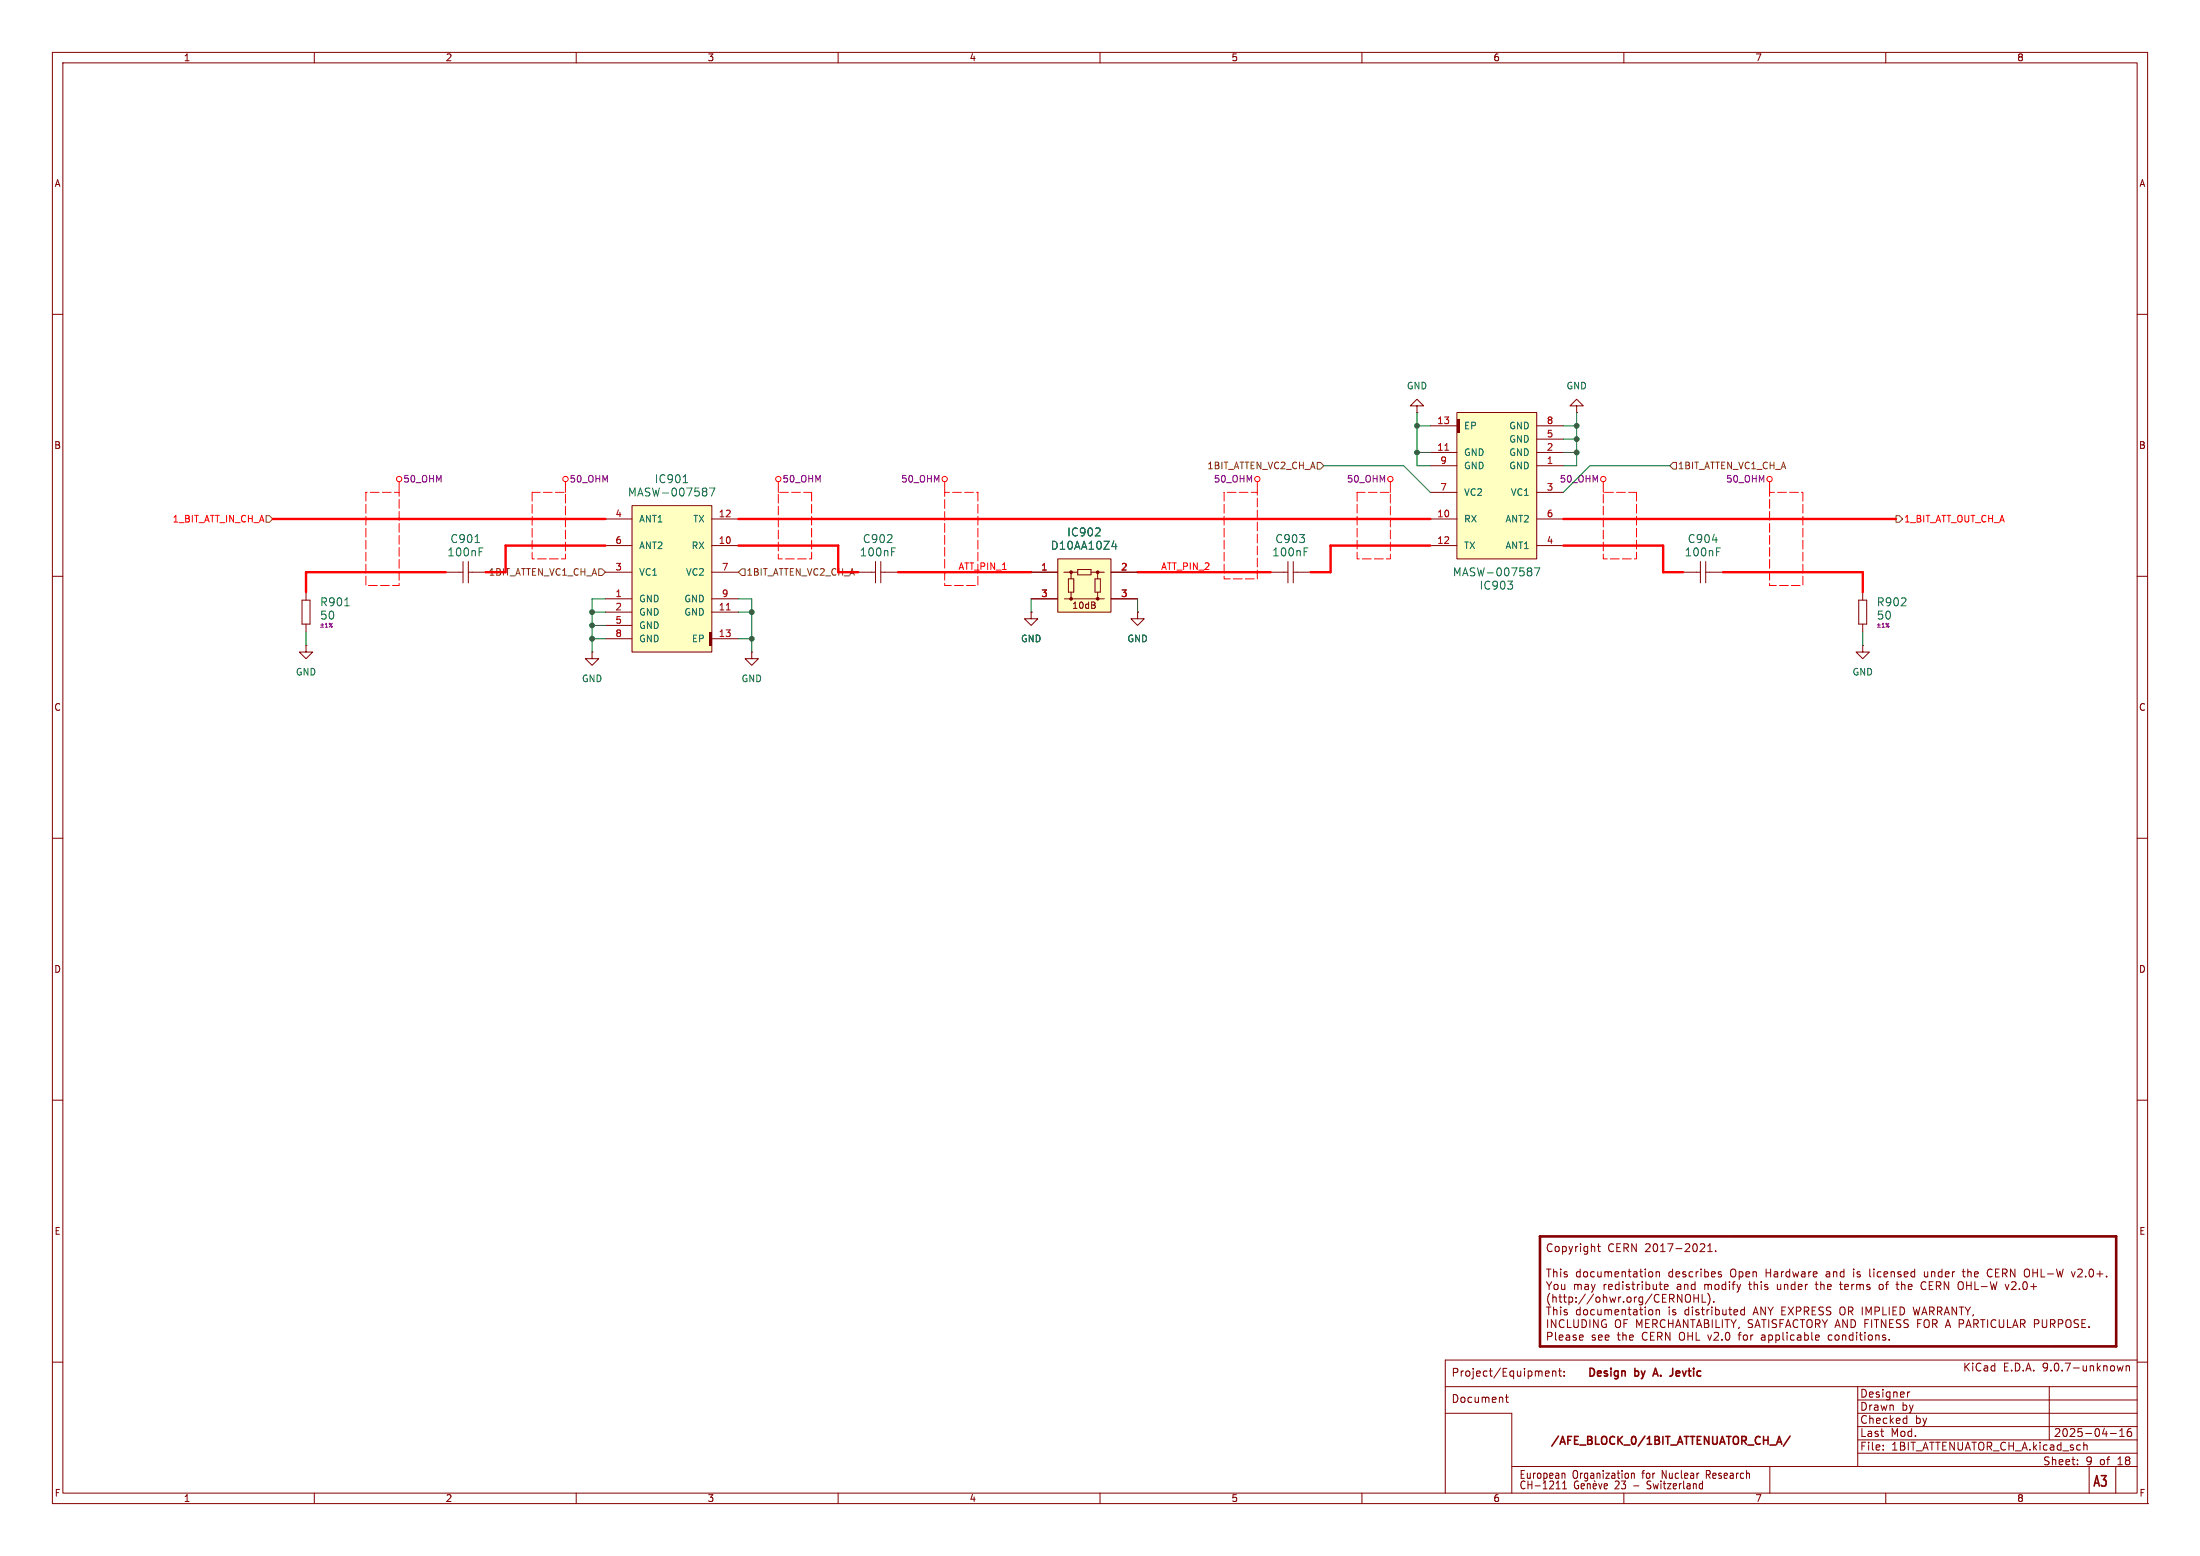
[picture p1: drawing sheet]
<svg xmlns="http://www.w3.org/2000/svg" width="420mm" height="297mm" viewBox="0 0 420 297" stroke-linecap="round" stroke-linejoin="round" font-family="sans-serif">
<g fill="none" stroke="#840000" stroke-width=".19">
<path d="M10 10h400v277h-400zM12 12h396v273h-396zM60 10v2M110 10v2M160 10v2M210 10v2M260 10v2M310 10v2M360 10v2M10 60h2M408 60h2M10 110h2"/>
<path d="M408 110h2M10 160h2M408 160h2M10 210h2M408 210h2M296.3 237.5a.6 .6 0 0 0-.7 0 .6 .6 0 0 0-.2 .8 .56 .56 0 0 0 .3 .5 .56 .56 0 0 0 .6 0M296.9 238l.3-.1 .4 .1 .1 .6-.2 .2-.3 .1-.3-.1zM298.3 238l.4-.1 .3 .3-.1 .6h-.6M298.3 237.9v1.5M299.5 237.9l.4 1M299.9 238.9l-.4 .5M300.2 237.9l-.3 1"/>
<path d="M300.8 237.9v1M301.2 237.9l-.3 .1-.1 .2M301.7 237.4v.1M301.7 237.9v1M303.1 238l-.4-.1-.3 .3 .1 .6h.6M303.1 237.9v1.2l-.3 .3-.4-.1M303.8 238l.2-.1 .4 .1v.9M303.8 237.4v1.5M304.9 237.9h.6M305.2 237.4v1.3l.3 .2M308 237.5a.6 .6 0 0 0-.7 0 .6 .6 0 0 0-.2 .8 .56 .56 0 0 0 .3 .5 .56 .56 0 0 0 .6 0M308.7 238.1h.5"/>
<path d="M309.4 237.4h-.7v1.5h.7M310 238.2l.7-.1 .2-.2-.1-.4-.2-.1h-.6v1.5M310.4 238.2l.5 .7M312.4 237.4v1.5l-.9-1.5v1.5M314.2 237.5l.5-.1 .2 .1 .1 .3-.9 1.1h.9M315.7 237.5l.2-.1a.8 .8 0 0 1 .6 .8 .8 .8 0 0 1-.6 .7l-.2-.1-.1-.5zM317 238.9h.9M317 237.8l.4-.4v1.5M318.4 237.4h1l-.7 1.5M319.9 238.3h1.2M321.7 237.5l.6-.1 .2 .1 .1 .3-.9 1.1h.9M323.3 237.5l.2-.1a.8 .8 0 0 1 .5 .8 .8 .8 0 0 1-.5 .7l-.2-.1-.1-.5z"/>
<path d="M324.6 237.5l.6-.1 .2 .1v.3l-.9 1.1h.9M326 238.9h.9M326 237.8l.4-.4v1.5M327.5 238.8v.1M295.2 242.2h.9M295.2 244.7l.5 .7M295.2 249.5h.9M295.4 251.9v1.5M295.7 242.2v1.5M295.7 249.5v1.5M295.7 245.4v.8M295.9 246.9a1.72 1.72 0 0 0 0 2.2"/>
<path d="M296.2 244.7l-.5 .7M296.4 247.1v1.5M296.4 247.7l.3-.1h.3l.1 1M296.6 242.2v1.5M296.6 249.5v1.5M296.6 242.9l.2-.2 .4 .1v.9M296.6 250.1l.2-.1 .4 .1v.9M296.7 245.3l.2-.1 .5 .1v.6l-.1 .2-.4 .1-.2-.2zM297 251.9v1.5l-.8-1.5v1.5M297.6 247.6h.6M297.8 247.1v1.3l.4 .2M297.9 242.2v.2"/>
<path d="M297.9 242.7v1M297.9 249.5v.1M297.9 250v1M298.1 245.2l.1 .9 .3 .1 .2-.2M298.4 247.6h.6M298.6 252a.6 .6 0 0 0-.8 0 .6 .6 0 0 0-.1 .8 .56 .56 0 0 0 .3 .5 .56 .56 0 0 0 .6 0M298.7 247.1v1.3l.3 .2M298.7 245.2v1M299.2 242.8l-.4-.1-.2 .3 .1 .2 .5 .1v.4h-.6M299.2 250.1l-.4-.1-.2 .2 .1 .2 .5 .2v.3h-.6M299.2 251.9v1.5h.7M299.5 247.6h.4l.3 .3-.1 .6h-.6"/>
<path d="M299.5 247.6v1.5M300.4 251.9v1.2l.3 .3 .5-.1 .1-.2v-1.2M300.6 245.3l.4-.1 .2 .2M300.6 245.2v1M300.9 248.4v.2M300.9 247.6v.2M301.2 245.4l.2-.2h.4l.1 1M301.2 245.4v.8M301.7 242.8l-.5-.1-.3 .3 .2 .7h.6M301.7 242.2v1.5M301.7 249.5v1.5M301.7 250.1l-.5-.1-.3 .3 .2 .6h.6"/>
<path d="M302 251.9a.76 .76 0 0 1 .9 .7 .76 .76 0 0 1-.9 .8zM302.4 242.9l.2-.2 .4 .2 .1 .6-.2 .2h-.3l-.2-.1zM302.4 250.1l.2-.1 .4 .1 .1 .6-.2 .2-.3 .1-.2-.2zM302.6 245.2h.6v1M302.7 247l-1.3 1.9M303.2 245.5l-.5 .1a.29 .29 0 0 0-.2 .3 .29 .29 0 0 0 .2 .3l.5-.1M303.5 251.9v1.5M303.8 245.2l.4 1M304.2 246.2l-.4 .5M304.2 247l-1.3 1.9M304.4 242.8l-.5-.1-.2 .3 .1 .7h.6M304.4 250.1l-.5-.1-.2 .3 .1 .6h.6"/>
<path d="M304.5 245.2l-.3 1M304.7 247.7l.2-.1 .5 .1v.6l-.1 .2-.4 .1-.2-.2zM305 242.7l.1 1h.3l.3-.1M305 250l.1 .9 .3 .1 .3-.2M305.1 251.9v1.5l-.9-1.5v1.5M305.2 255.3l.7-.1-.1-.3-.4-.1-.2 .2v.7h.6M305.7 242.7v1M305.7 250v1M306.1 247.7l.2-.1h.4v1M306.1 247.1v1.5M306.2 245.2v1M306.4 242.9l.4-.2 .2 .3"/>
<path d="M306.4 250.1l.4-.1 .2 .2M306.4 242.7v1M306.4 250v1M306.4 255.3l.8-.1-.1-.3-.4-.1-.3 .2 .1 .7h.6M306.6 252a.7 .7 0 0 0-.9 .6 .7 .7 0 0 0 .9 .7l.1-.5h-.3M306.7 245.2h-.3l-.2 .2M307 243l.2-.3 .4 .1 .1 .9M307 243v.7M307 250.2v.8M307 250.2l.2-.2 .4 .1 .1 .9M307.1 245.7l.7-.2-.1-.3h-.4l-.2 .2 .1 .7h.5M307.3 247.6l.3 1 .3-.7 .3 .7 .2-1"/>
<path d="M308.3 243.2l.7-.1-.1-.3-.4-.1-.2 .3 .1 .7h.5M308.3 250.5l.7-.2-.1-.2-.4-.1-.2 .2 .1 .7h.5M308.4 252.1a.5 .5 0 0 1 .6-.2 .5 .5 0 0 1 .4 .5v.5a.5 .5 0 0 1-.5 .5 .5 .5 0 0 1-.5-.5zM308.7 254.8h.6M308.9 254.3v1.3l.4 .2M309 247.6v1M309.1 245.2h-.4l-.3 .2 .1 .7h.6M309.1 244.7v1.5M309.4 247.6h-.2l-.2 .3M309.7 242.9l.2-.2 .3 .1 .1 .9M309.7 242.7v1M309.7 250v1"/>
<path d="M309.7 250.1l.2-.1 .3 .1 .1 .9M309.8 244.7v.1M309.8 245.2v1M309.8 254.3v1.5M309.8 255l.2-.2 .4 .1v.9M309.9 248.4v.2M310 252.6h.5M310.7 247.7l.2-.1 .4 .1 .1 .6-.2 .2-.3 .1-.2-.2zM310.7 251.9h-.7v1.5M310.8 242.7h.6M310.8 250h.6M311 242.2v1.3l.4 .2"/>
<path d="M311 249.5v1.3l.4 .2M311 245.2h-.3l-.3 .2 .1 .2 .5 .1v.4h-.6M311.1 255.3l.7-.1-.1-.3-.4-.1-.2 .2 .1 .7h.5M311.5 245.2h.6M311.7 244.7v1.2l.4 .3M311.9 242.8h.5l.1 .9M311.9 250.1h.5l.1 .9M312 247.6v1M312.4 247.6h-.2l-.2 .3M312.4 253.4v-1.5l.5 1.1 .5-1.1v1.5M312.5 243.1l-.5 .1a.29 .29 0 0 0-.2 .3 .29 .29 0 0 0 .2 .2h.5M312.5 250.3l-.5 .1a.29 .29 0 0 0-.2 .3 .29 .29 0 0 0 .2 .3l.5-.1"/>
<path d="M312.6 245.2v1M313 242.7h.6M313 250h.6M313 245.2h-.3l-.1 .2M313.2 249.5v1.3l.4 .2M313.2 242.2v1.3l.4 .2M313.5 244.7v.1M313.5 245.2v1M313.6 247.6h-.4l-.3 .3 .1 .6h.6M313.6 247.6v1.2l-.3 .3-.4-.1M314.1 242.2v.2M314.1 242.7v1"/>
<path d="M314.1 249.5v.1M314.1 250v1M314.2 252.6h.5M314.2 245.2h.5l.2 .2-.1 .7h-.6M314.2 244.7v1.5M314.4 254.5a.6 .6 0 0 0-.7-.1 .6 .6 0 0 0-.2 .8 .56 .56 0 0 0 .3 .5 .56 .56 0 0 0 .6 0M314.8 242.9l.2-.2 .4 .2 .1 .6-.1 .2h-.4l-.2-.1zM314.8 250.1l.2-.1 .4 .1 .1 .6-.1 .2-.4 .1-.2-.2zM314.9 251.9h-.7v1.5h.7M315.1 255h.5M315.4 247l-1.3 1.9M315.5 252.7l.7-.1 .2-.2-.1-.4-.2-.1h-.6v1.5"/>
<path d="M315.6 245.2l.1 .9 .3 .1 .2-.2M315.8 254.3h-.7v1.5h.7M315.9 252.7l.5 .7M316.2 250.1l.2-.1 .3 .1 .1 .9M316.2 242.9l.2-.2 .3 .1 .1 .9M316.2 242.7v1M316.2 250v1M316.2 245.2v1M316.4 255.1l.8-.1 .1-.2-.1-.3-.2-.2h-.6v1.5M316.7 247.2a.6 .6 0 0 0-.7 0 .6 .6 0 0 0-.2 .7 .56 .56 0 0 0 .3 .6 .56 .56 0 0 0 .6-.1M316.7 245.2h.6M316.8 255.1l.5 .7"/>
<path d="M316.9 244.7v1.2l.4 .3M317.4 247.8h.5M317.7 245.7l.7-.2v-.3h-.5l-.2 .2 .1 .7h.6M317.9 252a.6 .6 0 0 0-.8 0 .6 .6 0 0 0-.2 .8 .56 .56 0 0 0 .3 .5 .56 .56 0 0 0 .7 0M318.1 247.1h-.7v1.5h.7M318.5 252.6h.9M318.5 251.9v1.5M318.7 249.5v.1M318.7 250v1M318.7 247.9l.7-.1 .2-.2-.1-.4-.2-.1h-.6v1.5M318.8 254.3v1.5l-.9-1.5v1.5M319.1 247.9l.5 .7"/>
<path d="M319.3 242.8l-.4-.1-.3 .3 .1 .7h.6M319.3 242.2v1.5M319.4 251.9v1.5M319.9 250.1l-.4-.1-.2 .2 .1 .2 .5 .2v.3h-.6M319.9 253.4l.5-1.5 .5 1.5M319.9 243.2l.8-.1-.1-.3-.4-.1-.3 .3 .1 .7h.6M320 253h.7M320.2 245.2h.6l.1 1M320.8 254.4a.5 .5 0 0 1 .5 0 .5 .5 0 0 1 .3 .4v.5a.5 .5 0 0 1-.5 .5 .5 .5 0 0 1-.5-.5v-.5zM320.9 245.5l-.5 .1a.29 .29 0 0 0-.2 .3 .29 .29 0 0 0 .2 .3l.5-.1M321.1 247.1v1.5l-.9-1.5v1.5M321.6 245.3l.2-.1h.4v1"/>
<path d="M321.6 245.2v1M321.8 242.8l-.4-.1-.2 .3 .1 .2 .5 .1v.4h-.6M321.9 247.1a.5 .5 0 0 1 .6 0 .5 .5 0 0 1 .2 .5v.5a.5 .5 0 0 1-.5 .5 .5 .5 0 0 1-.5-.5v-.5zM322.2 251.9v1.5l-.8-1.5v1.5M322.2 254.3v1.5M322.2 255h.9M322.4 250.1l-.5-.1-.2 .3 .1 .6h.6M322.4 249.5v1.5M322.7 251.9h.9M323.1 249.5v.1M323.1 250v1M323.1 254.3v1.5"/>
<path d="M323.2 242.8l-.5-.1-.3 .3 .2 .7h.6M323.2 251.9v1.5M323.4 247.8h.8M323.4 247.1v1.5M323.6 245.2h-.4l-.3 .2 .1 .7h.6M323.6 244.7v1.5M323.8 242.7v1M323.8 254.3v1.5h.7M323.9 253.4l.5-1.5 .5 1.5M324 253h.7M324.2 247.1v1.5M324.2 242.7l-.3 .1-.1 .2"/>
<path d="M324.3 250.1l-.4-.1-.2 .2 .1 .2 .5 .2v.3h-.6M324.7 242.2v.2M324.7 242.7v1M324.8 250h.6M324.9 247.1v1.5h.8M325 249.5v1.3l.4 .2M325.4 251.9h.5l.2 .1 .1 .3-.3 .3a.4 .4 0 0 1 .3 .4 .4 .4 0 0 1-.3 .4h-.5zM325.4 252.6h.5M325.4 242.8l.5-.1 .3 .3-.2 .7h-.6M325.4 242.2v1.5M325.4 245.2v1M325.4 245.3l.5-.1 .2 .2"/>
<path d="M325.9 250v1M326 246.9a1.72 1.72 0 0 1 0 2.2M326 254.8l.4 1 .3-1M326.1 245.4l.2-.2h.4v1M326.1 245.4v.8M326.3 250l-.3 .1-.1 .2M326.7 243.2l.7-.1v-.3l-.5-.1-.2 .3 .1 .7h.6M326.8 249.5v.1M326.8 250v1M326.9 251.9v1.5M327.2 248.4v.2M327.2 254.5l.6-.2 .2 .2 .1 .2-.9 1.1h.9"/>
<path d="M327.4 245.3l.3-.1 .4 .1 .1 .6-.2 .2-.3 .1-.3-.2zM327.5 249.5v1.5M327.5 250.1l.4-.1 .3 .3-.1 .6h-.6M327.6 251.9v1.5h.7M328.6 242.8l-.4-.1-.2 .3 .1 .2 .5 .1v.4h-.6M328.7 255.7v.1M328.8 251.9v1.5M328.9 250v.9l.4 .1 .2-.2M329.3 251.9h.9M329.4 245.2h-.4l-.3 .2 .2 .7h.5M329.4 244.7v1.5M329.5 250v1"/>
<path d="M329.5 254.5l.2-.2a.8 .8 0 0 1 .6 .8 .8 .8 0 0 1-.6 .7l-.2-.1-.1-.5zM329.7 251.9v1.5M330 250h.6M330.2 244.7v.1M330.2 245.2v1M330.2 249.5v1.3l.4 .2M330.4 251.9l.5 .8M330.6 242.3a.5 .5 0 0 1 .5 0 .5 .5 0 0 1 .3 .4v.5a.5 .5 0 0 1-.5 .6 .5 .5 0 0 1-.5-.6v-.5zM330.7 245.2h.5M330.9 252.7v.7M331 250.5l.7-.2v-.2l-.5-.1-.2 .2 .1 .7h.6M331.2 244.7l-.3 .2v1.3"/>
<path d="M331.4 251.9l-.5 .8M331.6 245.2l.3 1M331.8 254.8h.6M331.9 246.2l-.3 .5M332 242.8l.4-.1 .3 .3-.1 .7h-.6M332 242.7v1.5M332 253.3l-.1 .3M332.3 245.2l-.4 1M332.4 254.3l-.4 .2v1.3M332.9 255l.2-.2 .4 .2 .1 .5-.2 .2-.3 .1-.2-.1zM333 250.1l-.4-.1-.3 .3 .1 .6h.6M333 249.5v1.5"/>
<path d="M333.3 243.2l.7-.1-.1-.3-.4-.1-.2 .3 .1 .7h.5M333.8 245.2h.6M334 244.7v1.2l.4 .3M334.2 254.8v1M334.6 252l-.6-.1-.2 .1v.5l.6 .3 .2 .3-.3 .3-.6-.1M334.7 242.9l.2-.2 .3 .1 .1 .9M334.7 242.7v1M334.7 251l.5-1.5 .5 1.5M334.7 254.8l-.3 .1-.2 .2M334.8 250.6h.7M334.9 245.3l.2-.1h.3l.1 1M334.9 244.7v1.5"/>
<path d="M335 253.4l.5-1.5 .5 1.5M335.2 253h.7M336.2 244.7v.1M336.2 245.2v1M336.3 251.9h.9M336.7 251.9v1.5M337 249.5v1.5l-.8-1.5v1.5M337.2 242.2v1.5M337.2 243h.8M337.4 245.2h-.3l-.2 .2v.2l.5 .1v.4h-.5M337.5 249.5l.5 .8M337.7 251.9v1.5"/>
<path d="M338 242.2v1.5M338 250.3v.7M338.5 249.5l-.5 .8M338.7 242.8h.6l.1 .9M339.2 252l-.6-.1-.2 .1v.5l.6 .3 .2 .3-.3 .3-.6-.1M339.3 245.2l.1 .9 .3 .1 .2-.2M339.4 243.1l-.5 .1a.29 .29 0 0 0-.2 .3 .29 .29 0 0 0 .2 .2h.5M339.8 252.6h.5M339.9 245.2v1M340.1 242.7v1M340.2 250.2h.5M340.5 242.7l-.3 .1-.1 .2"/>
<path d="M340.5 251.9h-.7v1.5M340.7 245.3l.2-.1h.3l.1 1M340.7 245.2v1M340.9 249.5h-.7v1.5h.7M340.9 253.4l.5-1.5 .5 1.5M341 253h.7M341.4 249.5l1 1.5M341.7 242.8l-.5-.1-.3 .3 .2 .7h.6M341.7 242.2v1.5M342.2 242.7l.3 1 .3-.7 .3 .7 .3-1M342.4 249.5l-1 1.5M342.7 245.2h-.5l-.3 .2 .2 .7h.6"/>
<path d="M342.7 244.7v1.5M342.9 250.3l.8-.1 .1-.2-.1-.4-.2-.1h-.6v1.5M343.2 252a.6 .6 0 0 0-.7 0 .6 .6 0 0 0-.2 .8 .56 .56 0 0 0 .3 .5 .56 .56 0 0 0 .6 0M343.3 245.7l.7-.2-.1-.3h-.4l-.2 .2 .1 .7h.5M343.7 251.9h.8M343.9 242.8h.6l.1 .9M344.1 251.9v1.5M344.4 250.3l.8-.1 .1-.2-.1-.4-.2-.1h-.6v1.5M344.6 243.1l-.5 .1a.29 .29 0 0 0-.2 .3 .29 .29 0 0 0 .2 .2h.5M344.7 245.2v1M344.8 250.3l.5 .7M345 252.1a.5 .5 0 0 1 .6-.2 .5 .5 0 0 1 .3 .5v.5a.5 .5 0 0 1-.5 .5 .5 .5 0 0 1-.5-.5z"/>
<path d="M345.1 245.2h-.3l-.1 .2M345.3 242.7v1M345.7 242.7l-.3 .1-.1 .2M345.9 250.2h.5M346.2 243.2l.7-.1-.1-.3-.4-.1-.2 .3v.7h.6M346.5 245.2h.6M346.6 252.7l.7-.1 .1-.2v-.4l-.2-.1h-.6v1.5M346.7 249.5h-.8v1.5h.8M346.7 244.7v1.2l.4 .3M346.9 252.7l.5 .7M347.6 245.3l.2-.1h.4v1M347.6 244.7v1.5"/>
<path d="M347.9 251.9l.5 .8M348.1 249.6l-.6-.1-.2 .1v.5l.6 .2 .2 .4-.3 .3-.6-.1M348.4 252.7v.7M348.7 242.8h.5l.1 .9M348.9 245.7l.7-.2-.1-.3h-.4l-.2 .2v.7h.6M348.9 251.9l-.5 .8M349.3 243.1l-.5 .1a.29 .29 0 0 0-.2 .3 .29 .29 0 0 0 .2 .2h.5M349.5 249.6l-.6-.1-.2 .1v.5l.7 .2 .1 .4-.3 .3-.5-.1M350 242.9l.2-.2 .4 .1 .1 .9M350 242.7v1M350.3 253.4l.5-1.5 .5 1.5M350.4 253h.8"/>
<path d="M350.6 254.8l.3 .1 .2 .2-.1 .6-.4 .1M351.2 245.2h.5M351.4 244.7v1.2l.3 .3M351.4 249.6a.5 .5 0 0 1 .6-.1 .5 .5 0 0 1 .2 .5v.5a.5 .5 0 0 1-.5 .5 .5 .5 0 0 1-.5-.5v-.5zM351.7 255l.2-.2 .4 .1 .1 .9M351.7 254.8v1M352 242.8l-.4-.1-.3 .3 .1 .7h.6M352 242.2v1.5M352.2 245.7l.7-.2-.1-.3h-.4l-.2 .2v.7h.6M352.7 251.9v1.5l-.9-1.5v1.5M352.9 250.3l.7-.1 .1-.2v-.4l-.3-.1h-.5v1.5M353.2 250.3l.5 .7"/>
<path d="M353.4 251.9a.76 .76 0 0 1 .8 .7 .76 .76 0 0 1-.8 .8zM353.5 245.2v1M353.6 254.8l-.4 .1-.2 .2 .1 .6 .5 .1M353.9 242.2v.2M353.9 242.7v1M353.9 245.2h-.2l-.2 .2M354.4 245.3l.5-.1 .2 .2M354.4 245.2v1M355.1 242.8l-.4-.1-.2 .3 .1 .2 .5 .1v.4h-.6M355.1 245.4l.2-.2h.4v1M355.1 245.4v.8M355.5 249.5v1.5"/>
<path d="M356 252.6h.5M356.2 251v-1.5l.5 1.1 .5-1.1v1.5M356.7 251.9h-.7v1.5M356.9 242.2v1.3l.3 .2M356.9 245.2h-.3l-.2 .2v.2l.5 .1v.4h-.5M357.3 251.9v1.5M357.7 242.2v.2M357.7 242.7v1M357.8 251.9h.9M357.9 250.3l.8-.1 .1-.2-.1-.4-.2-.1h-.6v1.5M358.2 251.9v1.5M358.8 245.3l.2-.1 .4 .1 .1 .6-.1 .2-.4 .1-.2-.2z"/>
<path d="M359.1 242.8l-.4-.1-.3 .3 .1 .7h.6M359.4 249.5v1.5h.8M359.7 243.2l.7-.1-.1-.3-.4-.1-.2 .3v.7h.6M359.9 245.2h.6M360 251.9v1.5l-.8-1.5v1.5M360.5 244.7l-.3 .2v1.3M360.7 249.5v1.5M360.7 252.6h.5M361 242.9l.2-.2 .4 .1 .1 .9M361 242.7v1M361.4 250.2h.5M361.4 251.9h-.7v1.5h.7"/>
<path d="M361.9 245.2h.6M362.1 249.5h-.7v1.5h.7M362.2 244.7v1.2l.3 .3M362.7 249.5a.76 .76 0 0 1 .9 .7 .76 .76 0 0 1-.9 .8zM362.9 242.8l-.4-.1-.2 .3 .1 .2 .5 .1v.4h-.6M362.9 252l-.6-.1-.2 .1v.5l.6 .3 .2 .3-.3 .3-.6-.1M363 245.3l.2-.1h.4l.1 1M363 244.7v1.5M363.5 243.2l.7-.1v-.3l-.5-.1-.2 .3 .1 .7h.6M364.3 245.7l.7-.2-.1-.3h-.4l-.2 .2 .1 .7h.5M364.3 252l-.6-.1-.2 .1v.5l.7 .3 .1 .3-.3 .3-.6-.1M365.2 249.5l.4 1.5 .3-1.1 .3 1.1 .3-1.5"/>
<path d="M365.5 242.8l-.4-.1-.3 .3 .1 .7h.6M365.5 242.2v1.5M366.1 252.6h.5M366.8 251.9h-.7v1.5M366.9 251l.5-1.5 .5 1.5M367 250.6h.7M367.4 242.7v1h.4l.2-.1M367.4 252.1a.5 .5 0 0 1 .5-.2 .5 .5 0 0 1 .4 .5v.5a.5 .5 0 0 1-.5 .5 .5 .5 0 0 1-.5-.5zM367.7 244.8a.6 .6 0 0 0-.8 0 .6 .6 0 0 0-.2 .7 .56 .56 0 0 0 .3 .6 .56 .56 0 0 0 .7-.1M368 242.7v1M368.3 245.4h.5M368.4 250.3l.7-.1 .1-.2v-.4l-.3-.1h-.5v1.5"/>
<path d="M368.7 242.9l.2-.2 .4 .1 .1 .9M368.7 242.7v1M368.7 250.3l.5 .7M368.9 252.7l.8-.1 .1-.2-.1-.4-.2-.1h-.6v1.5M369 244.7h-.7v1.5h.7M369.3 252.7l.5 .7M369.7 245.4h.7l.1-.2-.1-.4-.2-.1h-.5v1.5M369.9 250.3l.7-.1 .1-.2v-.4l-.3-.1h-.5v1.5M370 245.4l.5 .8M370.2 250.3l.5 .7M370.7 242.8l-.4-.1-.3 .3 .2 .7h.5M370.7 242.2v1.5"/>
<path d="M371.2 251l.5-1.5 .5 1.5M371.3 250.6h.7M371.4 243.2l.7-.1-.1-.3-.4-.1-.2 .3v.7h.6M371.4 253.4l.5-1.5 .5 1.5M371.5 253h.7M372 244.7v1.5l-.8-1.5v1.5M372.7 242.7v1M373.2 242.7l-.3 .1-.2 .2M373.5 249.5v1.5l-.8-1.5v1.5M373.9 244.9a.5 .5 0 0 1 .5-.2 .5 .5 0 0 1 .4 .5v.5a.5 .5 0 0 1-.5 .5 .5 .5 0 0 1-.5-.5zM374 249.5h.9M374 252.7l.7-.1 .2-.2-.1-.4-.2-.1h-.6v1.5"/>
<path d="M374.4 249.5v1.5M374.6 242.7h.6M374.8 242.2v1.3l.4 .2M375.2 249.5l.5 .8M375.3 253.4l.5-1.5 .5 1.5M375.4 245.4h.9M375.4 244.7v1.5M375.4 253h.8M375.7 242.9l.2-.2 .3 .1 .1 .9M375.7 242.2v1.5M375.7 250.3v.7M376.2 249.5l-.5 .8"/>
<path d="M376.3 244.7v1.5M376.7 250.9l-.1 .3M376.8 252.7l.7-.1 .2-.2-.1-.4-.2-.1h-.6v1.5M376.9 243.2l.8-.1-.1-.3-.4-.1-.3 .3 .1 .7h.6M377 244.7v1.5h.7M377.2 252.7l.5 .7M378.1 251.9h.8M378.2 245.6h1.2M378.5 251.9v1.5M379.4 251.9v1.5M379.9 244.7l.4 1.5 .3-1.1 .3 1.1 .3-1.5M380.3 242.4a.6 .6 0 0 0-.7 0 .6 .6 0 0 0-.2 .7 .56 .56 0 0 0 .3 .6 .56 .56 0 0 0 .6-.1"/>
<path d="M380.9 243h.5M381 252a.6 .6 0 0 0-.7 0 .6 .6 0 0 0-.2 .8 .56 .56 0 0 0 .3 .5 .56 .56 0 0 0 .6 0M381.7 242.2h-.8v1.5h.8M381.7 251.9v1.2l.2 .3 .5-.1 .1-.2v-1.2M382.3 243h.7l.2-.3-.1-.3-.2-.2h-.6v1.5M382.7 243l.5 .7M382.8 245.2l.4 1 .3-1M383.2 251.9v1.5h.7M384 244.8l.6-.1 .2 .1 .1 .3-1 1.1h1M384.2 253.4l.5-1.5 .5 1.5M384.4 253h.7M384.7 242.2v1.5l-.9-1.5v1.5"/>
<path d="M385.5 246v.2M385.7 252.7l.7-.1 .2-.2-.1-.4-.2-.1h-.6v1.5M386.1 252.7l.5 .7M386.3 244.8l.2-.1a.8 .8 0 0 1 .5 .7 .8 .8 0 0 1-.5 .8l-.2-.2-.1-.4zM386.5 242.5a.5 .5 0 0 1 .6-.3 .5 .5 0 0 1 .3 .5v.5a.5 .5 0 0 1-.5 .6 .5 .5 0 0 1-.5-.6zM387.7 245.6h1.1M388.1 243h.8M388.1 242.2v1.5M388.2 245v1.2M388.4 252.7l.7-.1 .1-.2v-.4l-.3-.1h-.5v1.5M388.9 242.2v1.5M389.7 242.2v1.5h.7"/>
<path d="M389.9 251.9v1.2l.3 .3 .4-.1 .1-.2v-1.2M390.9 243.2h1.1M391.4 252.7l.8-.1 .1-.2-.1-.4-.2-.1h-.6v1.5M391.8 252.7l.5 .7M392.6 242.2l.3 1.5 .3-1 .3 1 .4-1.5M392.9 252.7l.8-.1 .1-.2-.1-.4-.2-.1h-.6v1.5M394.4 252.1a.5 .5 0 0 1 .6-.2 .5 .5 0 0 1 .4 .5v.5a.5 .5 0 0 1-.5 .5 .5 .5 0 0 1-.5-.5zM395.4 242.7l.4 1 .4-1M396.7 242.4l.5-.2 .2 .2 .1 .3-.9 1h.9M396.8 252l-.6-.1-.2 .1v.5l.7 .3 .1 .3-.3 .3-.6-.1M397.4 252.6h.5M398.2 243.6v.1"/>
<path d="M398.2 251.9h-.8v1.5h.8M398.8 253.3v.1M398.9 242.4l.3-.2a.8 .8 0 0 1 .5 .8 .8 .8 0 0 1-.5 .7l-.3-.1-.1-.4zM400.3 243.2h1.1M400.9 242.6v1.1M402.2 243.6v.1M408 259.6h-132.1v25.4M10 260h2M275.9 269.8h12.7v15.2M275.9 264.7h132.1M287.4 266.7h.6M287.6 266.2v1.3l.4 .2"/>
<path d="M288.6 279.9h119.4M295.1 262.6h.6M295.1 261.8l.4-.1 .2 .3-.7 .2M296.4 261.8l.2-.1 .4 .1v.9M296.4 261.7v1M297.5 261.7h.6M297.7 261.2v1.3l.4 .2M298.6 262.5v.2M298.6 261.8v.1M337.9 279.9v5.1M354.6 264.7v15.2M354.6 267.2h53.4"/>
<path d="M354.6 269.8h53.4M354.6 272.3h53.4M354.6 274.8h53.4M354.6 277.4h53.4M359.5 276.6v.2M359.5 275.9v.1M363.6 270.7l.4 .1M364 270.2v1.5M364 271.6l-.4 .1M364.2 265.7v1M364.6 265.7l-.3 .1-.1 .2M391.2 264.7v10.1"/>
<path d="M396.6 279.4v.2M396.6 278.7v.1M397.9 275.9h.5v.9M398.8 279.9v5.1M402.9 273.6h1.1M403.9 279.9v5.1M404.2 260.7l.3 1 .2-.7 .3 .7 .3-1M404.7 274.2h.8M404.7 273.1l.4-.4v1.5M405.9 260.7v1M405.9 260.8l.2-.1 .4 .1v.9M406.8 272.7a.59 .59 0 0 0-.7 .6v.6l.1 .2 .5 .1 .2-.2v-.5l-.1-.2h-.4l-.3 .2"/>
<path d="M408 260h2M60 285v2M110 285v2M160 285v2M210 285v2M260 285v2M297.1 284.2h.7M298.3 284.2h.8M298.4 281.2l.4 .2v.8M298.4 283l.3-.3v1.5M300.6 283.5l.1 .5 .3 .2 .4-.2v-.5M301.9 283.4v.7h.5"/>
<path d="M302.5 283.5l-.6 .2M303 283.2v1M303.6 283.4v.8M304.1 283.4l.1 .7h.5M304.8 283.5l-.7 .2M305.2 283.2l.3 1 .3-1M306.2 283.4l.1 .7h.5M306.9 283.5l-.7 .2M310 285v2M311.4 281.3l.2-.1 .3 .1 .1 .9M311.4 281.2v1M311.9 283.6h1"/>
<path d="M324.6 283.2l.4 .1M325 284.1l-.4 .1M325 282.7v1.5M360 285v2M410 287h.1"/>
</g>
<path d="M294 236h110v21h-110z" fill="none" stroke="#840000" stroke-width=".5"/>
<path d="M315.7 262.2h.7M316 261.2l-.5 1.5M319.3 261.2v1l-.2 .4-.2 .1M341.7 274.1l-1.2 1.9" fill="none" stroke="#840000" stroke-width=".3"/>
<path d="M278.1 78.7h15.3v28h-15.3z" fill="#ffffc2"/>
<path d="M278.1 78.7h15.3v28h-15.3z" fill="none" stroke="#800000" stroke-width=".19"/>
<path d="M278.1 80h.5v2.6h-.5z" fill="#800000"/>
<g fill="none" stroke="#840000" stroke-width=".19">
<path d="M273 99.1h5.1M273 94h5.1M273 88.9h5.1M273 86.4h5.1M273 81.3h5.1M293.4 99.1h5M293.4 94h5M293.4 88.9h5M293.4 86.4h5M293.4 83.8h5M293.4 81.3h5M196.8 116.8v1.3h1.3l-1.3 1.3-1.2-1.3h1.2"/>
<path d="M196.8 116.8h.1M217.2 116.8v1.3h1.2l-1.2 1.3-1.3-1.3h1.3M217.2 116.8h.1M242.6 109.2h3.3M245.9 107.2v4.1M246.9 109.2h3.3M246.9 107.2v4.1M273 104.1h5.1M293.4 104.1h5"/>
</g>
<path d="M275.8 85.9h.8" fill="none" stroke="#a90000" stroke-width=".19"/>
<path d="M249 104.6h.7M288.7 111.7v.6M288.8 110.9l-.5 .6M292.3 108.5l.1 .2-.1 .3M292.3 109.1l.1 .2-.1 .5M292.9 108.4h1.1l-.7 1.5" fill="none" stroke="#006464" stroke-width=".19"/>
<path d="M201.9 106.7h10.2v10.1h-10.2z" fill="#ffffc2"/>
<g fill="none" stroke="#840000" stroke-width=".19">
<path d="M270.5 77.5h1.3l-1.3-1.3-1.3 1.3h1.3v1.2M270.5 78.7h.1M301 77.5h1.3l-1.3-1.3-1.3 1.3h1.3v1.2M301 78.7h.1M57.7 114.6h1.5v4.5h-1.5zM58.4 113v1.6M58.4 119.1v1.6M85.1 109.2h3.3M88.4 107.2v4.1M89.4 109.2h3.3M89.4 107.2v4.1M163.8 109.2h3.3"/>
<path d="M167.1 107.2v4.1M168.1 109.2h3.3M168.1 107.2v4.1M196.8 109.2h5.1M196.8 114.3h5.1M203.1 109.2h2.6M203.2 114.3h7.6M204 110.5h1v2.5h-1zM204.5 109.2v1.3M204.5 113v1.3M205.7 108.7h2.6v1h-2.6zM208.3 109.2h2.5"/>
<path d="M209 110.5h1.1v2.5h-1.1zM209 115.6v.4M209.5 109.2v1.3M209.5 113v1.3M212.1 109.2h5.1M212.1 114.3h5.1M321.3 109.2h3.3M324.6 107.2v4.1M325.6 109.2h3.3M325.6 107.2v4.1M354.8 114.6h1.6v4.5h-1.6zM355.6 113v1.6"/>
<path d="M355.6 119.1v1.6M58.4 123.2v1.3h1.3l-1.3 1.2-1.3-1.2h1.3M58.4 123.2h.1M113 124.5v1.2h1.3l-1.3 1.3-1.2-1.3h1.2M113 124.5h.1M143.5 124.5v1.2h1.3l-1.3 1.3-1.3-1.3h1.3M143.5 124.5h.1M355.6 123.2v1.3h1.3l-1.3 1.2-1.3-1.2h1.3M355.6 123.2h.1"/>
</g>
<g fill="#840000" stroke="#840000" stroke-width=".19">
<circle cx="204.5" cy="109.2" r=".25"/>
<circle cx="204.5" cy="114.3" r=".25"/>
<circle cx="209.5" cy="109.2" r=".25"/>
<circle cx="209.5" cy="114.3" r=".25"/>
</g>
<path d="M201.9 106.7h10.2v10.1h-10.2z" fill="none" stroke="#800000" stroke-width=".19"/>
<path d="M65.8 115.6h.9M90.7 103.6h.8M91.5 104.6h.7M170.2 104.6h.7M209.9 100.8l.1 .3-.1 .3-.8 .9h.9M212.3 104.3h.9M213 103.8v1M327.7 104.6h.7" fill="none" stroke="#006464" stroke-width=".19"/>
<g fill="none" stroke="#840084" stroke-width=".19">
<path d="M61.2 119.3h.6M61.2 119.7h.6M61.5 119v.6M62.1 119.7h.5M62.3 119v.7M63.4 119l-.6 .7M358.4 119.3h.6M358.4 119.7h.6M358.7 119v.6M359.3 119.7h.4M359.5 119v.7M360.6 119l-.6 .7"/>
<circle cx="63.3" cy="119.6" r=".11"/>
<circle cx="360.5" cy="119.6" r=".11"/>
</g>
<path d="M120.6 96.5h15.3v28h-15.3z" fill="#ffffc2"/>
<path d="M120.6 96.5h15.3v28h-15.3z" fill="none" stroke="#800000" stroke-width=".19"/>
<path d="M135.4 120.7h.5v2.5h-.5z" fill="#800000"/>
<g fill="none" stroke="#840000" stroke-width=".19">
<path d="M115.6 99.1h5M135.9 99.1h5.1M115.6 104.1h5M115.6 109.2h5M115.6 114.3h5M115.6 116.8h5M115.6 119.4h5M135.9 104.1h5.1M135.9 109.2h5.1M135.9 114.3h5.1M135.9 116.8h5.1M196.8 116.8h.1"/>
<path d="M196.8 109.2h5.1M196.8 114.3h5.1M212.1 109.2h5.1M212.1 114.3h5.1M217.2 116.8h.1M115.6 121.9h5M135.9 121.9h5.1"/>
</g>
<path d="M138.7 116.4h.7" fill="none" stroke="#a90000" stroke-width=".19"/>
<path d="M130.4 92.1h.9M134.8 93.2l.1 .2-.1 .3M134.8 93.9l.1 .2-.1 .5M135.5 93.2h1l-.7 1.5M209.9 100.8l.1 .3-.1 .3-.8 .9h.9M212.3 104.3h.9M213 103.8v1" fill="none" stroke="#006464" stroke-width=".19"/>
<g fill="none" stroke="#f00" stroke-width=".19">
<path d="M76.2 91.9v2.1M107.9 91.9v2.1M148.6 91.9v2.1M180.3 91.9v2.1M240 91.9v2.1M265.4 91.9v2.1M306.1 91.9v2.1M337.8 91.9v2.1"/>
<circle cx="76.2" cy="91.4" r=".51"/>
<circle cx="108" cy="91.4" r=".51"/>
<circle cx="148.6" cy="91.4" r=".51"/>
<circle cx="180.3" cy="91.4" r=".51"/>
<circle cx="240" cy="91.4" r=".51"/>
<circle cx="265.4" cy="91.4" r=".51"/>
<circle cx="306.1" cy="91.4" r=".51"/>
<circle cx="337.8" cy="91.4" r=".51"/>
</g>
<path d="M69.8 94v17.8h6.4v-17.8h-6.4M101.6 94v12.7h6.3v-12.7h-6.3M154.9 94v12.7h-6.3v-12.7h6.3M186.7 94v17.8h-6.4v-17.8h6.4M233.7 94v16.5h6.3v-16.5h-6.3M259.1 94v12.7h6.3v-12.7h-6.3M312.4 94v12.7h-6.3v-12.7h6.3M344.2 94v17.8h-6.4v-17.8h6.4" fill="none" stroke="#f00" stroke-width=".19" stroke-dasharray="1.7 .6"/>
<path d="M50.8 98.4h.6l.7 .7-.7 .6h-.6zM251.5 88.3h.6l.6 .6-.6 .6h-.6zM319.4 88.3h.6v1.2h-.6l-.6-.6zM361.9 98.4h.7l.6 .7-.6 .6h-.7zM114.3 108.6h.6l.7 .6-.7 .7h-.6zM141.6 108.6h.6v1.3h-.6l-.6-.7z" fill="none" stroke="#725600" stroke-width=".19"/>
<path d="M52.1 99.1h63.5M141 99.1h132M298.4 99.1h63.5M85.1 109.2h-26.7v3.8M115.6 104.1h-19.1v5.1h-3.8M141 104.1h19v5.1h3.8M171.4 109.2h25.4M217.2 109.2h25.4M273 104.1h-19v5.1h-3.8M298.4 104.1h19.1v5.1h3.8M328.9 109.2h26.7v3.8" fill="none" stroke="#f00" stroke-width=".46"/>
<g fill="none" stroke="#009600" stroke-width=".19">
<path d="M270.5 78.7v10.2h2.5M301 78.7v10.2h-2.6M252.7 88.9h15.3l5 5.1M270.5 81.3h2.5M270.5 86.4h2.5M298.4 83.8h2.6M298.4 81.3h2.6M298.4 86.4h2.6M318.8 88.9h-15.3l-5.1 5.1M113 116.8h2.6M113 119.4h2.6M115.6 114.3h-2.6v10.2"/>
<path d="M141 114.3h2.5v10.2M141 116.8h2.5M196.8 114.3v2.5M217.2 114.3v2.5M58.4 120.7v2.5M113 121.9h2.6M141 121.9h2.5M355.6 120.7v2.5"/>
</g>
<g fill="#009600" stroke="#009600" stroke-width=".19">
<circle cx="270.5" cy="86.4" r=".46"/>
<circle cx="270.5" cy="81.3" r=".46"/>
<circle cx="143.5" cy="116.8" r=".46"/>
<circle cx="143.5" cy="121.9" r=".46"/>
<circle cx="113" cy="119.4" r=".46"/>
<circle cx="113" cy="121.9" r=".46"/>
<circle cx="113" cy="116.8" r=".46"/>
<circle cx="301" cy="83.8" r=".46"/>
<circle cx="301" cy="81.3" r=".46"/>
<circle cx="301" cy="86.4" r=".46"/>
</g>
<text font-size="2.8" fill="#840000" x="399.3" y="284.2">A3</text>
<g font-size="2.1" fill="#006464">
<text x="119.8" y="95">MASW-007587</text>
<text x="124.9" y="92.4">IC901</text>
<text x="85.3" y="106.4">100nF</text>
<text x="85.9" y="103.9">C901</text>
<text x="164" y="106.4">100nF</text>
<text x="164.6" y="103.9">C902</text>
<text x="200.5" y="105.1">D10AA10Z4</text>
<text x="203.6" y="102.6">IC902</text>
<text x="242.8" y="106.4">100nF</text>
<text x="243.4" y="103.9">C903</text>
<text x="321.5" y="106.4">100nF</text>
<text x="322.1" y="103.9">C904</text>
<text x="277.3" y="110.2">MASW-007587</text>
<text x="282.4" y="112.8">IC903</text>
<text x="61" y="115.9">R901</text>
<text x="358.2" y="115.9">R902</text>
</g>
<g font-size="2.1" fill="#840084">
<text x="61" y="118.5">50</text>
<text x="358.2" y="118.5">50</text>
</g>
<g font-size="2.1" fill="#840000">
<text x="295" y="256">Copyright</text>
<text x="336.4" y="256">documentation</text>
<text x="354.2" y="256">describes</text>
<text x="277" y="263">Project/Equipment:</text>
<text x="303" y="263.2">Design</text>
<text x="312.2" y="263.2">by</text>
<text x="316.4" y="263.2">A.</text>
<text x="320.1" y="263.2">Jevtic</text>
<text x="374.7" y="262">KiCad</text>
<text x="382.4" y="262">E.D.A.</text>
<text x="390" y="262">9.0.7-unknown</text>
<text x="277" y="268">Document</text>
<text x="355" y="269.5">Drawn</text>
<text x="355" y="267">Designer</text>
<text x="363" y="269.5">by</text>
<text x="355" y="272">Checked</text>
<text x="355" y="274.5">Last</text>
<text x="360.9" y="274.5">Mod.</text>
<text x="365.6" y="272">by</text>
<text x="392" y="274.5">2025-04-16</text>
<text x="295.8" y="276.2">/AFE_BLOCK_0/1BIT_ATTENUATOR_CH_A/</text>
<text x="355" y="277.1">File:</text>
<text x="361.1" y="277.1">1BIT_ATTENUATOR_CH_A.kicad_sch</text>
<text x="390" y="279.9">Sheet:</text>
<text x="398.2" y="279.9">9</text>
<text x="400.9" y="279.9">of</text>
<text x="404.4" y="279.9">18</text>
<text x="290" y="284.5">CH-1211</text>
<text x="290" y="282.5">European</text>
<text x="300.2" y="282.5">Organization</text>
<text x="308.4" y="284.5">23</text>
<text x="313.6" y="282.5">for</text>
<text x="314.9" y="284.5">Switzerland</text>
<text x="317.5" y="282.5">Nuclear</text>
<text x="326.1" y="282.5">Research</text>
</g>
<g font-size="1.8" fill="#840000">
<text x="35" y="11.9">1</text>
<text x="85" y="11.9">2</text>
<text x="135" y="11.9">3</text>
<text x="185" y="11.9">4</text>
<text x="235" y="11.9">5</text>
<text x="285" y="11.9">6</text>
<text x="335" y="11.9">7</text>
<text x="385" y="11.9">8</text>
<text x="10.3" y="35.9">A</text>
<text x="408.3" y="35.9">A</text>
<text x="10.3" y="85.9">B</text>
<text x="408.2" y="85.9">B</text>
<text x="10.3" y="135.9">C</text>
<text x="408.2" y="135.9">C</text>
<text x="10.3" y="185.9">D</text>
<text x="408.2" y="185.9">D</text>
<text x="10.3" y="235.9">E</text>
<text x="408.3" y="235.9">E</text>
<text x="10.3" y="285.9">F</text>
<text x="35" y="286.9">1</text>
<text x="85" y="286.9">2</text>
<text x="135" y="286.9">3</text>
<text x="185" y="286.9">4</text>
<text x="235" y="286.9">5</text>
<text x="285" y="286.9">6</text>
<text x="335" y="286.9">7</text>
<text x="385" y="286.9">8</text>
<text x="408.3" y="285.9">F</text>
</g>
<g font-size="1.8" fill="#006464">
<text x="268.5" y="74.5">GND</text>
<text x="299" y="74.5">GND</text>
<text x="279.4" y="82.1">EP</text>
<text x="288" y="82.1">GND</text>
<text x="279.4" y="89.8">GND</text>
<text x="279.4" y="87.2">GND</text>
<text x="288" y="89.8">GND</text>
<text x="288" y="87.2">GND</text>
<text x="288" y="84.7">GND</text>
<text x="279.4" y="94.8">VC2</text>
<text x="288.3" y="94.8">VC1</text>
<text x="121.9" y="99.9">ANT1</text>
<text x="132.2" y="99.9">TX</text>
<text x="279.4" y="99.9">RX</text>
<text x="287.3" y="99.9">ANT2</text>
<text x="121.9" y="105">ANT2</text>
<text x="131.9" y="105">RX</text>
<text x="279.4" y="105">TX</text>
<text x="287.3" y="105">ANT1</text>
<text x="121.9" y="110.1">VC1</text>
<text x="130.8" y="110.1">VC2</text>
<text x="121.9" y="115.2">GND</text>
<text x="121.9" y="117.7">GND</text>
<text x="130.5" y="115.2">GND</text>
<text x="130.5" y="117.7">GND</text>
<text x="121.9" y="120.2">GND</text>
<text x="121.9" y="122.8">GND</text>
<text x="132" y="122.8">EP</text>
<text x="194.8" y="122.8">GND</text>
<text x="215.1" y="122.8">GND</text>
<text x="56.4" y="129.1">GND</text>
<text x="111" y="130.4">GND</text>
<text x="141.5" y="130.4">GND</text>
<text x="353.6" y="129.1">GND</text>
</g>
<g font-size="1.8" fill="#a90000">
<text x="274.3" y="81">13</text>
<text x="295.2" y="83.6">5</text>
<text x="295.2" y="81">8</text>
<text x="274.3" y="86.1">11</text>
<text x="274.9" y="88.6">9</text>
<text x="295.2" y="88.6">1</text>
<text x="295.2" y="86.1">2</text>
<text x="274.9" y="93.7">7</text>
<text x="295.2" y="93.7">3</text>
<text x="117.4" y="98.8">4</text>
<text x="137.1" y="98.8">12</text>
<text x="274.3" y="98.8">10</text>
<text x="295.2" y="98.8">6</text>
<text x="117.4" y="103.9">6</text>
<text x="137.1" y="103.9">10</text>
<text x="274.3" y="103.9">12</text>
<text x="295.2" y="103.9">4</text>
<text x="117.4" y="109">3</text>
<text x="137.7" y="109">7</text>
<text x="198.7" y="109">1</text>
<text x="213.9" y="109">2</text>
<text x="117.4" y="114">1</text>
<text x="117.4" y="116.6">2</text>
<text x="117.4" y="119.1">5</text>
<text x="137.1" y="116.6">11</text>
<text x="137.7" y="114">9</text>
<text x="198.7" y="114">3</text>
<text x="213.9" y="114">3</text>
<text x="117.4" y="121.7">8</text>
<text x="137.1" y="121.7">13</text>
</g>
<g font-size="1.8" fill="#725600">
<text x="230.4" y="89.8">1BIT_ATTEN_VC2_CH_A</text>
<text x="320.2" y="89.8">1BIT_ATTEN_VC1_CH_A</text>
<text x="93.2" y="110.1">1BIT_ATTEN_VC1_CH_A</text>
<text x="142.4" y="110.1">1BIT_ATTEN_VC2_CH_A</text>
</g>
<g font-size="1.8" fill="#840084">
<text x="76.9" y="92.3">50_OHM</text>
<text x="108.6" y="92.3">50_OHM</text>
<text x="149.3" y="92.3">50_OHM</text>
<text x="171.9" y="92.3">50_OHM</text>
<text x="231.6" y="92.3">50_OHM</text>
<text x="257" y="92.3">50_OHM</text>
<text x="297.7" y="92.3">50_OHM</text>
<text x="329.4" y="92.3">50_OHM</text>
</g>
<g font-size="1.8" fill="#f00">
<text x="32.9" y="99.9">1_BIT_ATT_IN_CH_A</text>
<text x="363.4" y="99.9">1_BIT_ATT_OUT_CH_A</text>
<text x="182.9" y="108.9">ATT_PIN_1</text>
<text x="221.6" y="108.9">ATT_PIN_2</text>
</g>
<text font-size="1.7" fill="#840000" x="204.6" y="116.4">10dB</text>
</svg>
